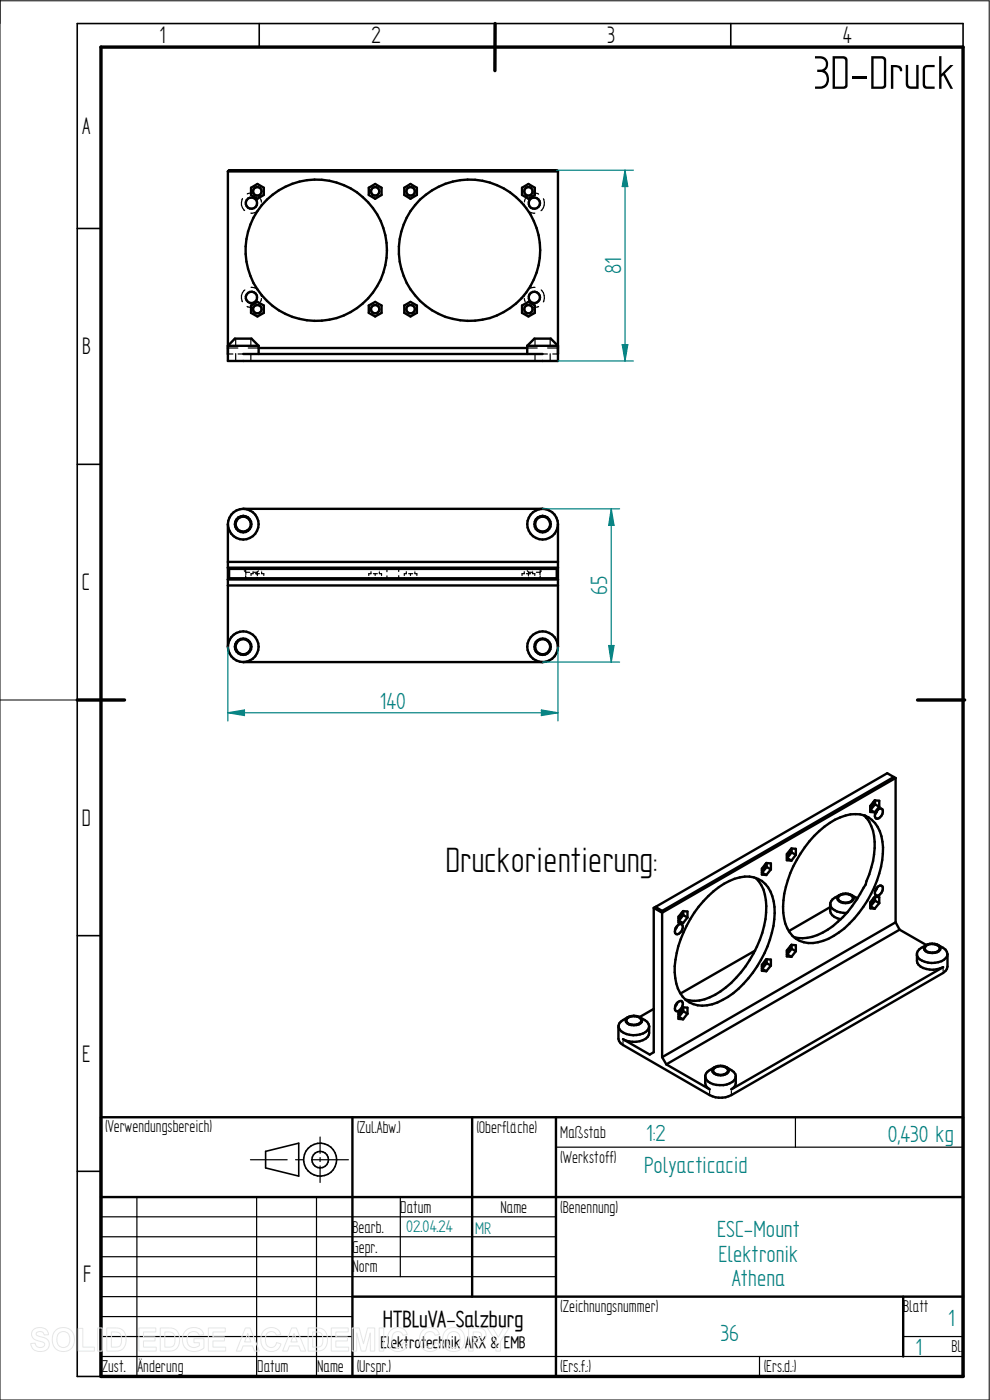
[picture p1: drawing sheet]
<svg xmlns="http://www.w3.org/2000/svg" width="210mm" height="297mm" viewBox="0 0 210 297" stroke-linecap="round" stroke-linejoin="round" font-family="sans-serif">
<path d="M0 0v297h209.8v-296.8h-209.8M0 148.5h16.4" fill="none" stroke="#000" stroke-width=".21"/>
<g fill="none" stroke="#000" stroke-width=".34">
<path d="M55 5v5M105 5v5M155 5v5M204.3 10v-5h-187.9v287h5M16.4 48.5h5M16.4 98.5h5M16.4 148.5h5M16.4 198.5h5M16.4 248.5h5M56.3 244.3l7.1-1.8v7l-7.1-1.7z"/>
<circle cx="67.9" cy="246" r="3.5"/>
<circle cx="67.9" cy="246" r="1.76"/>
</g>
<path d="M21.4 10h182.9v282h-182.9zM105 5v10M16.4 148.5h10M194.6 148.5h10" fill="none" stroke="#000" stroke-width=".72"/>
<g fill="none" stroke="#000" stroke-width=".51">
<path d="M48.3 36.4v40.2h70.1v-40.2M48.3 36.4l.3-.3h69.5l.3 .3M48.3 36.4h70.1M53.3 39.8l1.3-.8 1.4 .8v1.6l-1.4 .8-1.3-.8zM78.2 39.8l1.4-.8 1.3 .8v1.6l-1.3 .8-1.4-.8zM85.8 39.8l1.3-.8 1.3 .8v1.6l-1.3 .8-1.3-.8zM110.7 39.8l1.4-.8 1.4 .8v1.6l-1.4 .8-1.4-.8zM49.8 71.8h3.5l1.6 1.6h-6.6zM51.6 75.1h63.5M53.3 64.8l1.3-.7 1.4 .7v1.6l-1.4 .7-1.3-.7zM54.9 73.8h56.9M54.9 73.4v1.7"/>
<path d="M78.2 64.8l1.4-.7 1.3 .7v1.6l-1.3 .7-1.4-.7zM85.8 64.8l1.3-.7 1.3 .7v1.6l-1.3 .7-1.3-.7zM110.7 64.8l1.4-.7 1.4 .7v1.6l-1.4 .7-1.4-.7zM111.8 73.4v1.7M113.4 71.8h3.4l1.6 1.6h-6.6zM48.3 111.2v26M48.3 119.2h70.1M51.6 107.9h63.5M51.6 107.9a3.3 3.3 0 0 1 3.3 3.3 3.3 3.3 0 0 1-3.3 3.3 3.3 3.3 0 0 1-3.3-3.3M51.6 107.9a3.3 3.3 0 0 0-3.3 3.3M115.1 107.9a3.3 3.3 0 0 0-3.2 3.3 3.3 3.3 0 0 0 3.2 3.3 3.3 3.3 0 0 0 3.3-3.3M115.1 107.9a3.3 3.3 0 0 1 3.3 3.3"/>
<path d="M118.4 111.2v26M48.3 137.2a3.3 3.3 0 0 1 3.3-3.3 3.3 3.3 0 0 1 3.3 3.3 3.3 3.3 0 0 1-3.3 3.3M48.3 137.2a3.3 3.3 0 0 0 3.3 3.3M48.3 124.2h70.1M48.6 122.7h69.5M48.6 120.7h69.5M48.6 120.7v2M48.6 120.7l-.3-.3h70.1l-.3 .3M48.6 122.7l-.3 .2h70.1l-.3-.2M118.1 120.7v2M118.4 137.2a3.3 3.3 0 0 1-3.3 3.3M118.4 137.2a3.3 3.3 0 0 0-3.3-3.3 3.3 3.3 0 0 0-3.2 3.3 3.3 3.3 0 0 0 3.2 3.3"/>
<path d="M51.6 140.5h63.5M172.7 177.3a12.8 12.8 0 0 1 8.8-4.6 5.6 5.6 0 0 1 5.5 4.7 18 18 0 0 1-2.2 12.3 20.3 20.3 0 0 1-10.2 9.9 5.8 5.8 0 0 1-8.3-4.8 20.7 20.7 0 0 1 4.4-15.1zM183.4 173.1l.4 .3M183.8 173.5a11 11 0 0 1 1.4 9.2l-1.6 5a26.3 26.3 0 0 1-8 9.5 9 9 0 0 1-7.2 1.6M185.3 170.1a1.46 1.46 0 0 1-.7 1.3M185.6 170.6l-.9 1.2 .8 .5M185.6 170.6l.9 .6M185.6 169.8v.8M186 172a.77 .77 0 0 1 1.2-.3 1.44 1.44 0 0 1-1.4 2 1.14 1.14 0 0 1 .2-1.7zM186.1 171.9l-.5 .8M186.5 171.2v-1.3l-1-.1-.9 1.2v1.3h.9M186.5 171.2l-1 1.1"/>
<path d="M189.6 164.8l-49.1 28.5M189.6 164.8l-1.4-.8-49.1 28.4M189.6 164.8l.4 .3M190 165.1l-49.5 28.5-1.8-1M190 165.1v30.6M138.7 192.6v30.6l-.9 .5-5.6-3.2a4.7 4.7 0 0 0 5.2-.5l.3-.8v-1.5M139.1 192.4l1.4 .9M139.1 192.4l-.4 .2M140.5 193.3v31M143.6 196.5l.6-.5h.3a1.1 1.1 0 0 1-.2 1.9l-.3 .2-.6 .1a1.14 1.14 0 0 1 .2-1.7zM143.7 196.4l-.5 .8M143.9 195.3h.1"/>
<path d="M144 195.3l.9 .5M144.7 193.6a1.49 1.49 0 0 1-.8 1.2M144.9 193.3v.8M144.9 194.1l-.9 1.2M144.9 194.1l.9 .5M145.8 194.6v-1.2l-.9-.1-1 1.2v1.2l1 .1M145.8 194.6l-.9 1.2M150.3 190.1a12.2 12.2 0 0 1 8.7-4.1 5.8 5.8 0 0 1 5.1 5.2 20.9 20.9 0 0 1-4.4 15.1 17.2 17.2 0 0 1-8.6 6.8 5.7 5.7 0 0 1-7.6-4.4 18.1 18.1 0 0 1 2.2-12.3 22.7 22.7 0 0 1 4.6-6.3zM160.3 186.3a7.7 7.7 0 0 1 2.3 5.9 23.3 23.3 0 0 1-10.9 18.8 7.8 7.8 0 0 1-6.3 1M162.3 183.4a1.33 1.33 0 0 1-.7 1.2M162.6 183.1v.8M162.6 183.9l-.9 1.2 .9 .5"/>
<path d="M162.6 183.9l.9 .5M163.5 184.4v-1.2l-.9-.1-1 1.2v1.2l1 .1M163.5 184.4l-.9 1.2M166.9 182h.1M167 182l.9 .6M167.6 180.3a1.49 1.49 0 0 1-.7 1.3M167.9 180.8l-.9 1.2M167.9 180.8l.9 .6M167.9 180v.8M168.8 181.4v-1.3l-.9-.1-1 1.2v1.3l1 .1M168.8 181.4l-.9 1.2M176.1 192.4l-8.8 5.1"/>
<path d="M176.1 192a3.1 3.1 0 0 0 3.5 1.7M177.7 190.2a2.35 2.35 0 0 1 3.3 0 1.26 1.26 0 0 1-1.6 1.4 1.26 1.26 0 0 1-1.7-1.4zM178.1 190a2.16 2.16 0 0 1 2.8 .4 1.39 1.39 0 0 1-1.9 1.1 1.04 1.04 0 0 1-1.2-1.2zM178.1 189.9a2.86 2.86 0 0 0-2 1.7v1.7a2.3 2.3 0 0 0 2.3 1.7M180.6 189.9l1.3 .7M185.3 190.5a1.33 1.33 0 0 1-.7 1.3M185.6 190.2v.9M185.6 191.1l-.9 1.2 .8 .5M185.6 191.1l.9 .5M186.1 188.2l-.5 .9M186.3 188l.6-.1a1.14 1.14 0 0 1-.2 1.8l-.3 .2-.6 .1a1.39 1.39 0 0 1 .5-2zM186.5 191.6v-1.3l-1-.1-.9 1.2v1.3l.9 .1"/>
<path d="M186.5 191.6l-1 1.2M190 195.7l-49.5 28.6M190 195.7l.8 1.5M190.8 197.2l5.7 3.3a2.77 2.77 0 0 0-2 1.7v1.6a2.55 2.55 0 0 0 2.7 1.9 5.7 5.7 0 0 0 2.9-.5l-44.9 25.9 .8-.8 .1-2M190.8 197.2l-49.4 28.6M133.1 215.9a2.42 2.42 0 0 1 3 .3 .98 .98 0 0 1-1.1 1.3 1.76 1.76 0 0 1-2.3-1zM133.2 215.9a2.22 2.22 0 0 1 2.9 .5 1.47 1.47 0 0 1-2 1 .87 .87 0 0 1-1-.4 .87 .87 0 0 1 .1-1.1zM133.2 215.8a2.9 2.9 0 0 0-2 1.8 2.26 2.26 0 0 0 2.4 1.9 3.9 3.9 0 0 0 4-1.4l.1-.4M138.7 214l-3 1.8 1.6 1 .4 .9M143.6 212.8a.69 .69 0 0 1 .6-.4 .69 .69 0 0 1 .6 .3 1.51 1.51 0 0 1-1.4 1.8 1.18 1.18 0 0 1 .2-1.7zM143.7 212.7l-.5 .8M143.9 215.7h.1"/>
<path d="M144 215.7l.9 .5M144.7 214a1.49 1.49 0 0 1-.8 1.2M144.9 213.7v.8M144.9 214.5l-.9 1.2M144.9 214.5l.9 .6M145.8 215.1v-1.3l-.9-.1-1 1.2v1.3h1M145.8 215.1l-.9 1.1M160.2 201.7l-15.8 9.1M162.3 203.8a1.33 1.33 0 0 1-.7 1.2M162.6 203.5v.8M162.6 204.3l-.9 1.2 .9 .5M162.6 204.3l.9 .6"/>
<path d="M163.5 204.9v-1.3l-.9-.1-1 1.2v1.3h1M163.5 204.9l-.9 1.1M166.9 202.5h.1M167 202.5l.9 .5M167.6 200.7a1.49 1.49 0 0 1-.7 1.3M167.9 200.4v.9M167.9 201.3l-.9 1.2M167.9 201.3l.9 .5M168.8 201.8v-1.3l-.9-.1-1 1.2v1.3l1 .1M168.8 201.8l-.9 1.2M196.1 200.9a2.4 2.4 0 0 1 3.3 0 .98 .98 0 0 1-1.1 1.2 1.79 1.79 0 0 1-2.3-.9zM196.5 200.6a2.22 2.22 0 0 1 2.8 .4 1.12 1.12 0 0 1-1.4 1.1 1.51 1.51 0 0 1-1.7-.9z"/>
<path d="M199 200.5l1.6 1 .4 .9M201 202.4a2.57 2.57 0 0 1-2.7 1.9 4.1 4.1 0 0 1-3.6-1.2l-.2-.4M201 202.4v2.7l-.1 .5-.8 .8-44.9 25.9a5 5 0 0 1-4.7 0l-18.8-11-.5-.9v-2.7M21.4 237h182.9v55h-182.9zM74.8 237v55M100.2 237v38.1M117.9 237v55M140.5 224.3l.9 1.5M141.4 225.8l9.1 5.3-.8-.8-.1-2M151.4 226.5a2.42 2.42 0 0 1 3.1 .3 1.25 1.25 0 0 1-1.6 1.3 1.71 1.71 0 0 1-1.8-1zM151.6 226.6a2.09 2.09 0 0 1 2.8 .3 1.45 1.45 0 0 1-2 1.1 1.03 1.03 0 0 1-1.1-1.2zM151.6 226.4a2.9 2.9 0 0 0-2 1.8 2.26 2.26 0 0 0 2.4 2 3.8 3.8 0 0 0 4-1.4l.1-.5"/>
<path d="M154.1 226.4l1.6 1 .3 .5 .1 .4M21.4 254h182.9M74.8 275.1h129.5M191.6 275.1v12.7"/>
<circle cx="53.3" cy="43.1" r="1.2"/>
<circle cx="54.6" cy="40.6" r=".91"/>
<circle cx="67.1" cy="53.1" r="15"/>
<circle cx="79.6" cy="40.6" r=".9"/>
<circle cx="87.1" cy="40.6" r=".91"/>
<circle cx="99.6" cy="53.1" r="15"/>
<circle cx="112.1" cy="40.6" r=".9"/>
<circle cx="113.3" cy="43.1" r="1.19"/>
<circle cx="53.3" cy="63.1" r="1.2"/>
<circle cx="54.6" cy="65.6" r=".9"/>
<circle cx="79.6" cy="65.6" r=".89"/>
<circle cx="87.1" cy="65.6" r=".9"/>
<circle cx="112.1" cy="65.6" r=".89"/>
<circle cx="113.3" cy="63.1" r="1.21"/>
<circle cx="51.6" cy="111.2" r="1.76"/>
<circle cx="51.6" cy="111.2" r="1.6"/>
<circle cx="115.1" cy="111.2" r="1.75"/>
<circle cx="115.1" cy="111.2" r="1.6"/>
<circle cx="51.6" cy="137.2" r="1.61"/>
<circle cx="51.6" cy="137.2" r="1.74"/>
<circle cx="115.1" cy="137.2" r="1.73"/>
<circle cx="115.1" cy="137.2" r="1.6"/>
</g>
<g fill="none" stroke="#000" stroke-width=".25">
<path d="M51.4 42.1a2.04 2.04 0 0 0 .5 2.6M53.8 41l-.6-.1-.7 .2M54.5 44.9l-.5 .2-.8 .1M54.8 41.5l.2 .3M55.2 42.2l.3 .7M55.5 43.3l-.1 .4M111.2 43.3l.1 .4M111.5 42.1l-.2 .7M111.9 41.5l-.2 .2M112.1 44.9l.6 .2 .8 .1M112.9 41l.6-.1 .8 .3M115.3 42.2a2.16 2.16 0 0 1-.5 2.5"/>
<path d="M48.3 75.1h1.1M48.3 73.8h2.2M50 71.8v1.6M50 75v1.6M50.5 75.1h1.1M51.9 61.5a1.97 1.97 0 0 0-.5 2.5M52.4 65l.8 .2h.6M52.7 73.8h2.2M53.2 71.8v1.6M53.2 75.1v1.5M53.3 61h.7l.5 .3M55 64.4l-.2 .3"/>
<path d="M55.4 62.5l.1 .4M55.5 63.3l-.3 .8M111.2 63.3l.2 .8M111.3 62.5v.4M111.7 64.4l.2 .3M111.8 73.8h2.2M113.5 61h-.8l-.6 .3M113.5 71.8v1.6M113.5 75v1.6M114.3 65l-.8 .2h-.6M114.8 61.5a2.23 2.23 0 0 1 .5 2.6M115.1 75.1h1"/>
<path d="M116.2 73.8h2.2M116.7 71.8v1.6M116.7 75.1v1.5M117.3 75.1h1.1M51.2 120.4l.3 .3M51.8 121.1l.4 .3M52.1 120.4v.8M52.1 122.1v.8M52.2 121.4h.8M52.2 121.4v.5M53.3 122.6v.3M53.7 121.3v.4h-.4v.4"/>
<path d="M53.7 120.4v.4M53.8 120.5h.1M53.8 121.4h.7M53.8 120.4v.1M53.9 120.6h.1M54.1 120.7h.1M54.2 121.7h.8M54.2 120.7h.1M54.4 120.6h.1M54.5 120.4l.2 .1M54.5 121.4v.5M54.5 122.5v.4"/>
<path d="M54.6 120.6h.1M54.6 120.6h-.1M54.6 121.7v.4M54.6 122.6v.3M54.8 120.4l-.1 .1M54.8 120.6h.3M54.8 121.1l-.3 .3M55.2 120.8l.3-.4v.5M55.4 120.4l-.1 .1M55.5 121.3v.4M55.5 121.7h.5v.4M56 122.6v.3"/>
<path d="M78.2 122.6v.3M78.7 121.3v.4h-.5v.4M78.7 120.4v.4M79.2 121.7h.9M79.6 121.7v.4M79.6 122.6v.3M80.5 120.4v.5M80.5 121.3v.4M80.5 121.7h.4v.4M80.9 122.6v.3M82.1 120.4v.9M82.1 122.2v.7"/>
<path d="M84.6 120.4v.8M84.6 122.1v.8M85.8 122.6v.3M86.2 121.3v.4h-.4v.4M86.2 120.4v.4M86.7 121.7h.8M87.1 121.7v.4M87.1 122.6v.3M88 121.3l.1 .4h.3v.4M88 120.4v.5M88.4 122.6v.3M110.7 122.6v.3"/>
<path d="M111.2 121.3v.4h-.5v.4M111.3 120.4l.1 .1M111.5 120.7l-.3-.3v.4M111.5 120.6h.4M111.7 121.7h.9M111.8 121.1l.3 .3M111.9 120.4l.1 .1M112 120.5h.1M112.1 121.7v.4M112.1 122.6v.3M112.1 120.6h.1M112.1 121.4h.8"/>
<path d="M112.1 120.4v.1M112.1 121.4v.5M112.1 122.4v.5M112.2 120.6h.1M112.4 120.7h.1M112.5 120.7h.1M112.7 120.6h.1M112.8 120.6h.1M112.8 120.6h-.1M112.9 120.4v.1M113 120.4v.5M113 121.3v.4"/>
<path d="M113 121.7h.5v.4M113.5 122.6v.3M113.8 121.4h.8M114.6 121.4v.5M114.6 122.5v.4M114.6 120.4v.9M114.6 122.2v.7M114.9 121.1l-.3 .3M115.5 120.4l-.3 .4M200.1 205.5v.5M132.2 220.9v.5M150.5 231.4v.6"/>
<path d="M155.2 231.4v.6M168.7 237v6.4M21.4 258.1h96.5M29 254v38M53.1 246h7.8M54.4 254v38M62.7 246h1.7M66.2 246h7.7M67.1 254v38M67.9 241.2v3.5M67.9 245.6v.8M67.9 247.4v3.5"/>
<path d="M84.9 254v16.8M117.9 243.4h86.4M21.4 270.8h96.5M21.4 266.6h96.5M21.4 262.4h96.5M21.4 275.1h53.4M21.4 279.3h53.4M21.4 287.8h182.9M21.4 283.5h53.4M161.1 287.8v4.2M191.6 283.5h12.7"/>
</g>
<g fill="#000">
<circle cx="183.4" cy="173.1" r=".25"/>
<circle cx="183.8" cy="173.5" r=".25"/>
<circle cx="184.6" cy="171.8" r=".25"/>
<circle cx="161.6" cy="185.1" r=".25"/>
<circle cx="184.6" cy="192.2" r=".25"/>
<circle cx="161.6" cy="205.5" r=".25"/>
</g>
<path d="M118.1 36.1h16.3M132.6 36.1l.6 3.5h-1.2zM118.4 76.6h16" fill="none" stroke="#008080" stroke-width=".25"/>
<path d="M132.6 36.1l.6 3.5h-1.2z" fill="#008080"/>
<path d="M132 73.1h1.2l-.6 3.5z" fill="none" stroke="#008080" stroke-width=".25"/>
<path d="M132 73.1h1.2l-.6 3.5z" fill="#008080"/>
<path d="M132.6 36.1v40.5M48.3 137.2v15.8M118.4 137.2v15.8M48.3 151.2l3.6-.6v1.2z" fill="none" stroke="#008080" stroke-width=".25"/>
<path d="M48.3 151.2l3.6-.6v1.2z" fill="#008080"/>
<path d="M114.9 150.6l3.5 .6-3.5 .6z" fill="none" stroke="#008080" stroke-width=".25"/>
<path d="M114.9 150.6l3.5 .6-3.5 .6z" fill="#008080"/>
<path d="M115.1 107.9h16.3M129.1 136.9h1.2l-.6 3.6zM48.3 151.2h70.1M115.1 140.5h16.3" fill="none" stroke="#008080" stroke-width=".25"/>
<path d="M129.1 136.9h1.2l-.6 3.6z" fill="#008080"/>
<path d="M129.7 107.9l.6 3.6h-1.2z" fill="none" stroke="#008080" stroke-width=".25"/>
<path d="M129.7 107.9l.6 3.6h-1.2z" fill="#008080"/>
<path d="M129.7 107.9v32.6" fill="none" stroke="#008080" stroke-width=".25"/>
<g fill="none" stroke="#e6e6e6" stroke-width=".21">
<path d="M7.1 282.1a2.02 2.02 0 0 1 3.1 .7l.1 .4h-.9a.9 .9 0 0 0-.8-.7 .9 .9 0 0 0-.9 .5l.1 .3 .5 .2a2.15 2.15 0 0 1 2.1 1.4 1.72 1.72 0 0 1-2.3 1.8l-.7-.2-.7-.7-.2-.8 1-.1a1.06 1.06 0 0 0 .9 1 1.06 1.06 0 0 0 1.1-.7 1.66 1.66 0 0 0-1.6-.8 1.37 1.37 0 0 1-.8-2.3zM11.8 282.3a2.46 2.46 0 0 1 3.1-.2 2.46 2.46 0 0 1 .8 3 2.4 2.4 0 0 1-3.1 1.5 2.4 2.4 0 0 1-1.5-3.1l.2-.5zM12.4 282.9a1.39 1.39 0 0 1 1.7-.3 1.39 1.39 0 0 1 .7 1.6 1.41 1.41 0 0 1-1.4 1.7 1.41 1.41 0 0 1-1.3-1.7l.1-.8zM16.6 281.8h1v4h2.4v.8h-3.4zM20.7 281.7h1v4.9h-1zM22.6 281.7h1.9a2.2 2.2 0 0 1 2.2 2.8 2.02 2.02 0 0 1-2.2 2.1h-1.9zM23.6 282.6a1.8 1.8 0 0 1 2 .5 2.09 2.09 0 0 1-.4 2.6l-1.6 .1zM29.5 281.7h3.6v.9h-2.7v1h2.5v.9h-2.5v1.3h2.7v.8h-3.6zM34 281.7h1.8a2.2 2.2 0 0 1 2.3 2.8 2.02 2.02 0 0 1-2.2 2.1h-1.9zM35 282.6a1.8 1.8 0 0 1 1.9 .5 2.09 2.09 0 0 1-.4 2.6l-1.5 .1zM39.4 282.3a2.33 2.33 0 0 1 3.8 .8l-1 .2a1.37 1.37 0 0 0-1.6-.7 1.37 1.37 0 0 0-.9 1.5 1.56 1.56 0 0 0 .8 1.6 1.56 1.56 0 0 0 1.8-.2v-.6h-1.2v-.9h2.2v2a2.65 2.65 0 0 1-3.1 .5 2.65 2.65 0 0 1-1.5-2.7l.3-1zM44.2 281.7h3.6v.9h-2.6v1h2.4v.9h-2.4v1.3h2.7v.8h-3.7z"/>
<path d="M52 281.7h1.1l1.9 4.9h-1l-.4-1.1h-2l-.4 1.1h-1.1zM52.6 282.9l.6 1.8h-1.3zM56 282.3a2.12 2.12 0 0 1 3.6 .8l-1 .2a1.24 1.24 0 0 0-1.6-.7 1.24 1.24 0 0 0-.7 1.6 1.28 1.28 0 0 0 .4 1.4 1.28 1.28 0 0 0 1.6 0l.4-.8 .9 .3a2.19 2.19 0 0 1-2.5 1.6 2.19 2.19 0 0 1-1.8-2.5l.1-.9zM61.9 281.7h1l2 4.9h-1.1l-.4-1.1h-2l-.4 1.1h-1.1zM62.4 282.9l.7 1.8h-1.4zM65.4 281.7h1.8a2.2 2.2 0 0 1 2.3 2.8 2.02 2.02 0 0 1-2.3 2.1h-1.8zM66.3 282.6a1.8 1.8 0 0 1 2 .5 2.09 2.09 0 0 1-.4 2.6l-1.6 .1zM70.3 281.7h3.6v.9h-2.7v1h2.5v.9h-2.5v1.3h2.8v.8h-3.7zM74.7 281.7h1.5l.9 3.4 .9-3.4h1.5v4.9h-.9l-.1-3.8-.9 3.8h-1l-.9-3.8-.1 3.8h-.9zM80.4 281.7h1v4.9h-1zM82.8 282.3a2.12 2.12 0 0 1 3.6 .8l-.9 .2a1.24 1.24 0 0 0-1.6-.7 1.24 1.24 0 0 0-.8 1.6 1.28 1.28 0 0 0 .5 1.4 1.28 1.28 0 0 0 1.5 0l.4-.8 .9 .3a2.19 2.19 0 0 1-2.5 1.6 2.19 2.19 0 0 1-1.7-2.5l.1-.9zM89.6 282.3a2.12 2.12 0 0 1 3.6 .8l-.9 .2a1.24 1.24 0 0 0-1.6-.7 1.24 1.24 0 0 0-.7 1.6 1.28 1.28 0 0 0 .4 1.4 1.28 1.28 0 0 0 1.5 0l.4-.8 1 .3a2.19 2.19 0 0 1-2.6 1.6 2.19 2.19 0 0 1-1.7-2.5l.1-.9z"/>
<path d="M94.6 282.3a2.46 2.46 0 0 1 3.1-.2 2.46 2.46 0 0 1 .8 3 2.4 2.4 0 0 1-3.1 1.5 2.4 2.4 0 0 1-1.4-3.1l.1-.5zM95.2 282.9a1.39 1.39 0 0 1 1.7-.3 1.39 1.39 0 0 1 .7 1.6 1.41 1.41 0 0 1-1.3 1.7 1.41 1.41 0 0 1-1.4-1.7l.1-.8zM99.4 281.7h1.6a1.61 1.61 0 0 1 2.1 1.5 1.62 1.62 0 0 1-2.1 1.6h-.6v1.8h-1zM100.4 282.6a1.62 1.62 0 0 1 1.7 .3 .7 .7 0 0 1-.1 .8 .7 .7 0 0 1-.7 .2h-.9zM103.4 281.7h1.1l1.2 2 1.1-2h1.2l-1.8 2.9v2h-1v-2z"/>
</g>
<text font-size="11.3" x="172.5" y="18.8">3D-Druck</text>
<text font-size="8.4" x="94.5" y="185">Druckorientierung:</text>
<g font-size="5.7">
<text x="33.8" y="9.2">1</text>
<text x="78.8" y="9.2">2</text>
<text x="128.8" y="9.2">3</text>
<text x="178.8" y="9.2">4</text>
<text x="17.4" y="28.4">A</text>
<text x="17.4" y="75.2">B</text>
<text x="17.4" y="125.2">C</text>
<text x="17.4" y="175.2">D</text>
<text x="17.4" y="225.2">E</text>
<text x="17.6" y="271.9">F</text>
</g>
<g font-size="5.6" fill="#008080">
<text x="131.7" y="58.2" transform="rotate(-90 131.7 58.2)">81</text>
<text x="128.8" y="126.3" transform="rotate(-90 128.8 126.3)">65</text>
<text x="80.6" y="150.3">140</text>
<text x="137.1" y="242">1:2</text>
<text x="188.3" y="242.2">0,430 kg</text>
<text x="136.7" y="248.8">Polyacticacid</text>
<text x="152.1" y="262.4">ESC-Mount</text>
<text x="152.4" y="267.6">Elektronik</text>
<text x="155.3" y="272.9">Athena</text>
<text x="201.2" y="281.3">1</text>
<text x="152.9" y="284.6">36</text>
<text x="194.2" y="287.4">1</text>
</g>
<text font-size="5.5" x="81.2" y="281.5">HTBLuVA-Salzburg</text>
<g font-size="4.1">
<text x="22.3" y="240.2">(Verwendungsbereich)</text>
<text x="75.7" y="240.4">(Zul.Abw.)</text>
<text x="101.1" y="240.4">(Oberfläche)</text>
<text x="118.8" y="241.4">Maßstab</text>
<text x="118.8" y="246.7">(Werkstoff)</text>
<text x="84.9" y="257.3">Datum</text>
<text x="106.2" y="257.3">Name</text>
<text x="118.8" y="257.3">(Benennung)</text>
<text x="74.8" y="261.5">Bearb.</text>
<text x="74.8" y="265.7">Gepr.</text>
<text x="74.8" y="270">Norm</text>
<text x="118.8" y="278.4">(Zeichnungsnummer)</text>
<text x="191.6" y="278.4">Blatt</text>
<text x="201.8" y="286.9">Bl.</text>
<text x="21.6" y="291.1">Zust.</text>
<text x="29.2" y="291.1">Änderung</text>
<text x="54.6" y="291.1">Datum</text>
<text x="67.3" y="291.1">Name</text>
<text x="75.7" y="291.1">(Urspr.)</text>
<text x="118.8" y="291.1">(Ers.f.:)</text>
<text x="162" y="291.1">(Ers.d.:)</text>
</g>
<g font-size="4" fill="#008080">
<text x="86.2" y="261.5">02.04.24</text>
<text x="100.8" y="261.7">MR</text>
</g>
<text font-size="4" x="80.7" y="286">Elektrotechnik ARX &amp; EMB</text>
</svg>
